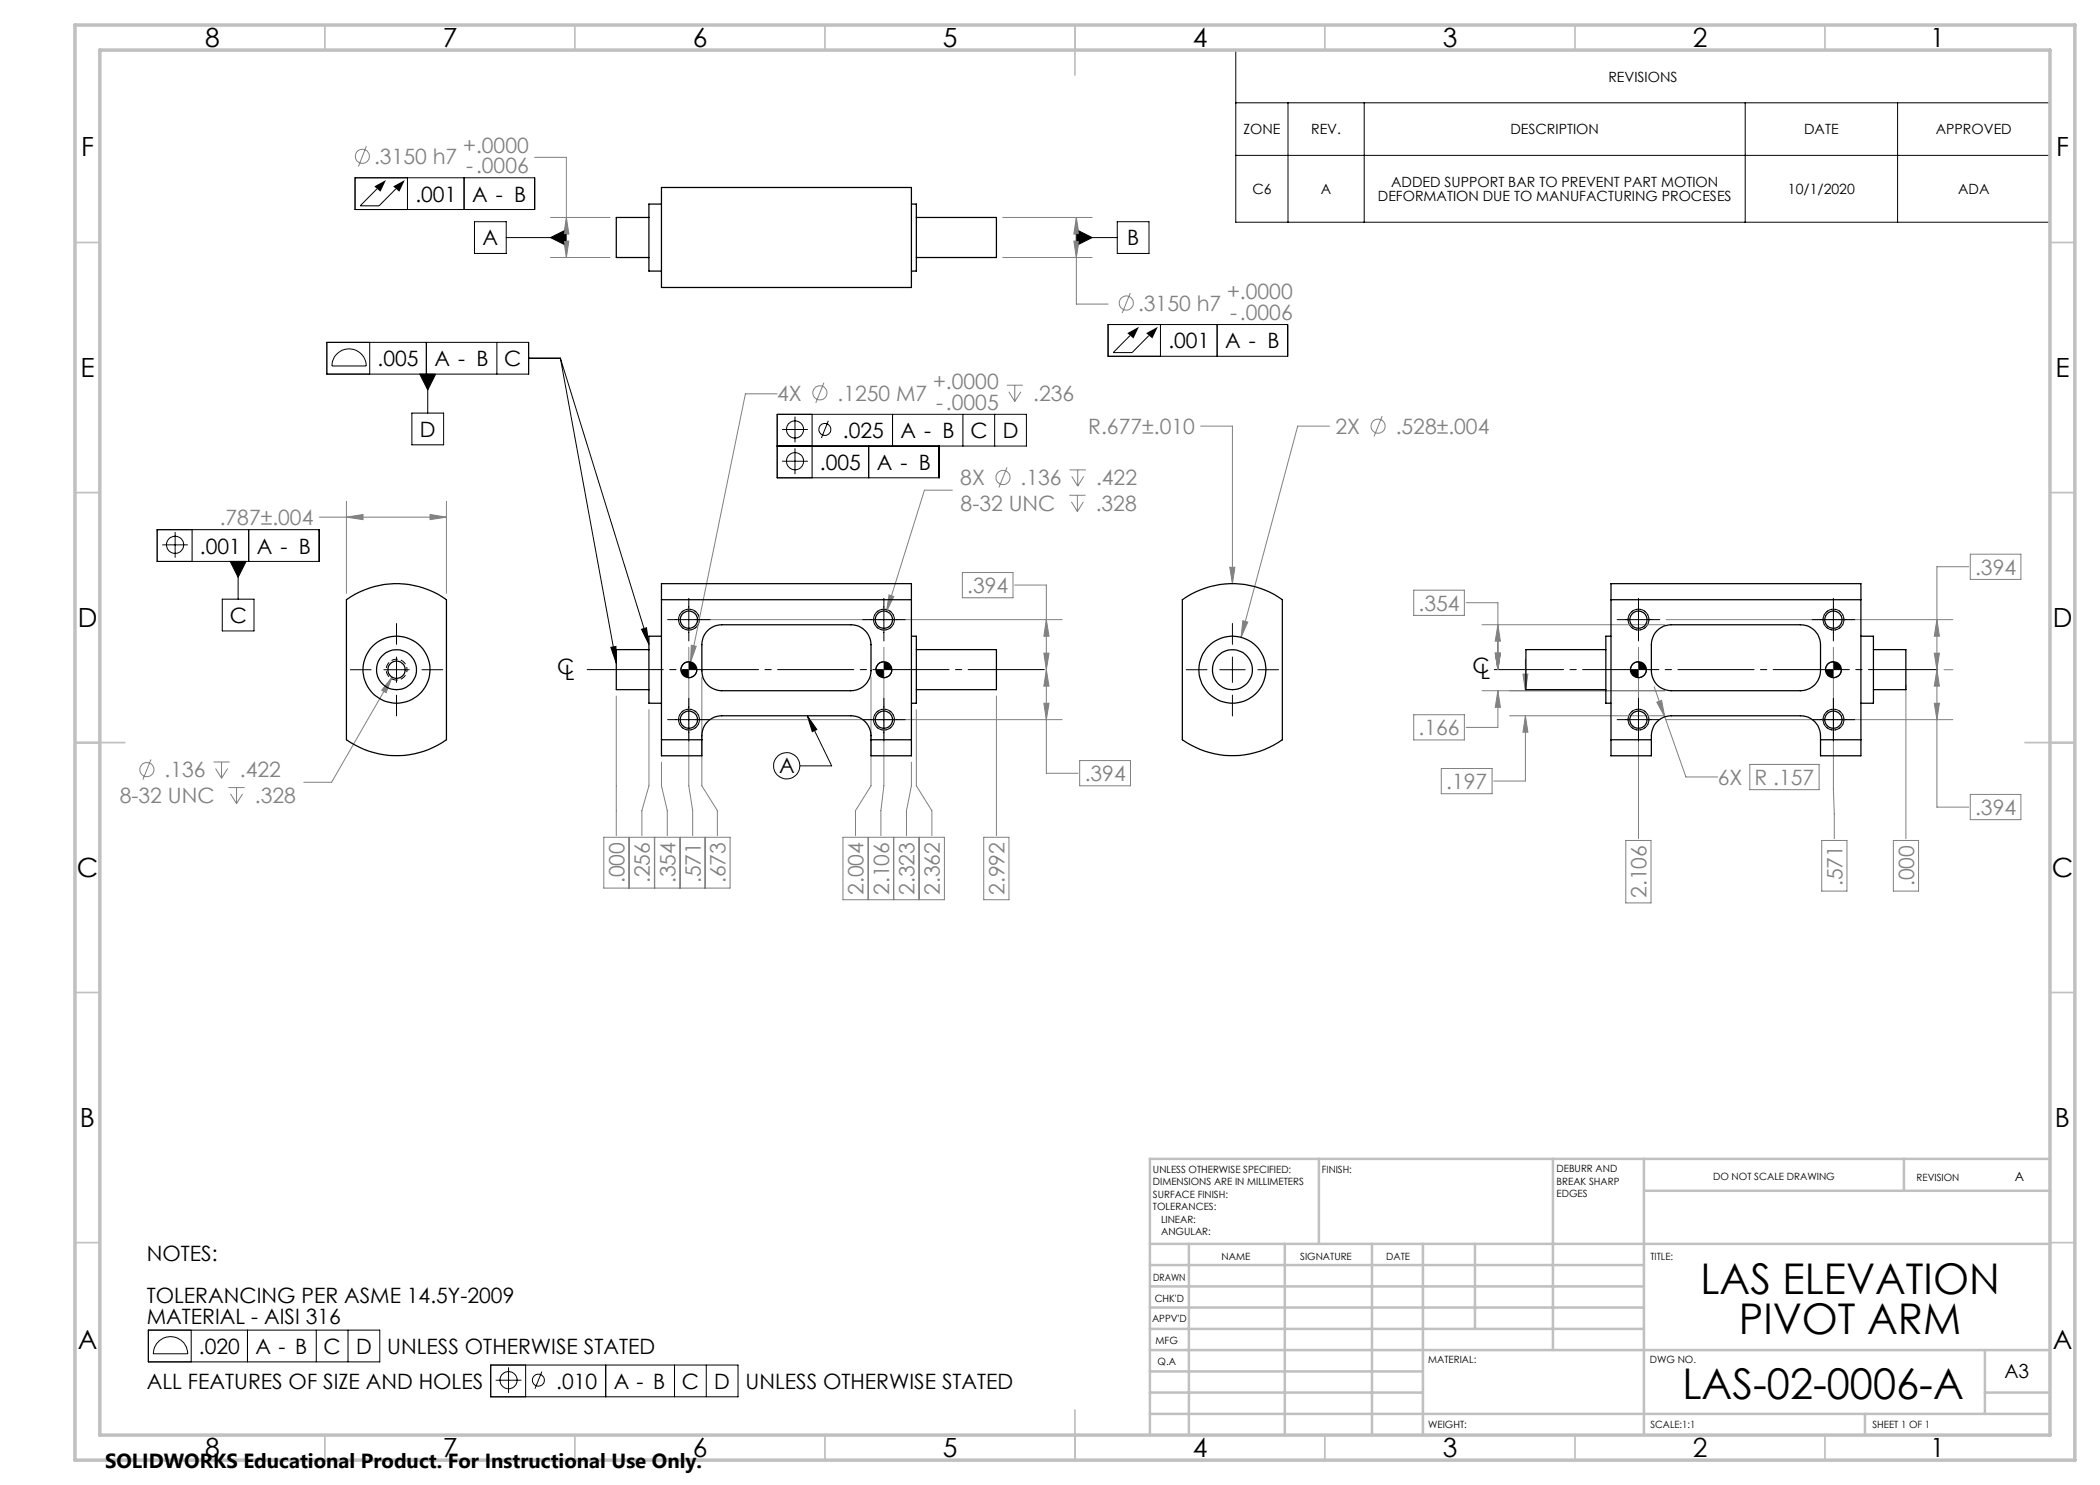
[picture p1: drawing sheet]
<svg xmlns="http://www.w3.org/2000/svg" width="420mm" height="297mm" viewBox="0 0 420 297" stroke-linecap="round" stroke-linejoin="round" font-family="sans-serif">
<g fill="none" stroke="#808080" stroke-width=".2">
<path d="M73.3 29.2l-1.6 4.1M106.9 31.5h6.4v20M110.1 51.5h11.9M110.1 43.5h11.9M112.8 48.2h1l-.5 3.3zM113.3 43.5l.5 3.3h-1zM200.6 51.5h17.8M200.6 43.5h17.8M214.8 48.2h1l-.5 3.3zM215.3 43.5l.5 3.3h-1zM215.3 43.5v17.3h6.3M226.1 58.6l-1.7 4"/>
<path d="M155.4 78.8h-6.3l-11 53.6M164.8 76.5l-1.6 4.1M201.4 77h3.2M201.8 78.3l1.2 2M203 77v3.3M204.2 78.3l-1.2 2M190.5 98h-5.6l-7.6 24.3M201.4 93.5l-1.6 4M213.9 99.1h3.2M213.9 94h3.3M214.3 95.3l1.2 1.9M215.5 99.1v3.2"/>
<path d="M215.5 94v3.2M216.7 95.3l-1.2 1.9M240.1 85.2h6.4v31.5M265.9 85.2h-6.4l-11.3 42.3M276.4 83.2l-1.6 4.1M63.9 103.4h25.4M69.3 103.4l3.3-.5v1zM69.3 100.3v18.4M86 102.9l3.3 .5-3.3 .5zM89.3 100.3v18.4M177.8 119l1 .3-1.5 3zM192.5 114.5h10.1v5.1h-10.1z"/>
<path d="M202.9 117h6.4v37.7h6.3M214.3 100.4l1.2 1.9M216.7 100.4l-1.2 1.9M246 113.4h1l-.5 3.3zM282.8 118h10.1v5.1h-10.1zM393.7 113.3h-6.3v48.1h6.3M394.1 110.8h10.1v5.1h-10.1zM78.4 135.4l-1.2 3.1-.9-.5zM78.4 135.4l-12.1 21.1h-5.6M123.3 139.2v27.9M137.8 129.5v27.7l.7 4.9v5M138.3 129l.9 .3-1.1 3.1z"/>
<path d="M139 123.9h73.4M140.4 135.4v21.8l3.1 4.9v5M174.2 135.4v21.8l-3.1 4.9v5M176.8 129.5v27.7l-.6 4.9v5M199.3 139.2v27.9M208.8 130.6h1l-.5 3.3zM209.3 123.9l.5 3.3h-1zM209.3 133.9l.5 3.3h-1zM248.6 124.1l1 .3-1.4 3.1zM293.2 120.5h6.4v13.4M296.4 125h36.6M296.4 138.1h36.6"/>
<path d="M299 130.6h1.1l-.5 3.3zM299.6 125l.5 3.2h-1.1zM299.6 138.1l.5 3.4h-1.1zM299.6 138.1v7.4h-6.4M304.6 134.8h1l-.5 3.3zM305.1 131.8v6.3M327.7 129.5v38.2M330.8 137.4l2.2 6M333.2 123.9h57.4M366.7 129.5v28.3l.2 9.9M381.2 136.9v30.8M386.9 130.6h1l-.5 3.3z"/>
<path d="M387.4 123.9l.5 3.3h-1zM387.4 133.9l.5 3.3h-1zM388.8 133.9h1.8M30.2 151.9l-1.6 4M42.7 152.4h3.2M43.1 153.7l1.2 1.9M44.3 152.4v3.2M45.5 153.7l-1.2 1.9M45.7 157.5h3.2M46.1 158.8l1.2 1.9M47.3 157.5v3.2M48.5 158.8l-1.2 1.9"/>
<path d="M129.8 141.9v15.3l-1.4 4.9v5M132.3 152.4v4.8l1.2 4.9v5M139 143.9h73.4M182.3 152.4v4.8l-1 4.9v5M183.3 141.9v15.3l3.1 4.9v5M208.8 140.6h1l-.5 3.3zM215.9 152.1h10.2v5.1h-10.2zM282.8 142.9h10.1v5.1h-10.1zM288.3 153.7h10.1v5h-10.1zM301.9 143.2h31.1M305.1 143.2l.5 3.2h-1zM305.1 143.2v13h-6.4"/>
<path d="M331.4 140.4l.9-.3 .7 3.3zM333 143.4l4.2 12h6.3M333.2 143.9h57.4M350 152.9h13.8v5h-13.8zM386.9 140.6h1l-.5 3.3zM394.1 158.9h10.1v5h-10.1zM120.8 167.5h10.1v10.1h-10.1zM125.8 167.5v10.1M131 167.5h15v10.1h-15zM136 167.5v10.1M141 167.5v10.1M141.1 167.5v10.1"/>
<path d="M168.6 167.5h5v12.4h-5zM173.7 167.5h15.2v12.4h-15.2zM178.7 167.5v12.4M178.8 167.5v12.4M183.8 167.5v12.4M196.7 167.5h5.1v12.4h-5.1zM325.2 168.1h5v12.5h-5zM364.3 168.1h5.1v10.1h-5.1zM378.7 168.1h5v10.1h-5z"/>
<circle cx="72.5" cy="31.3" r="1.4"/>
<circle cx="164" cy="78.6" r="1.41"/>
<circle cx="225.3" cy="60.6" r="1.4"/>
<circle cx="200.6" cy="95.5" r="1.4"/>
<circle cx="275.6" cy="85.2" r="1.41"/>
<circle cx="29.4" cy="153.9" r="1.41"/>
</g>
<g fill="none" stroke="#000" stroke-width=".2">
<path d="M247.2 10h162.8v34.4h-162.8zM71 35.6h35.9v6.3h-35.9zM75.4 37.8l-3.4 3.4h3.8l3.4-3.4M81.5 35.6v6.3M92.8 35.6v6.3M247.2 20.6h162.8M247.2 31.1h162.8M257.6 20.6v23.8M272.8 20.6v23.8M349 20.6v23.8M379.5 20.6v23.8M94.9 44.3h6.3v6.4h-6.3z"/>
<path d="M101.2 47.5h12.1M110.1 47.5l3.2-1.6v3.2zM215.3 45.9l3.1 1.6-3.1 1.6zM215.3 47.5h8.1M223.4 44.3h6.4v6.4h-6.4zM65.4 68.5h40.3v6.3h-40.3zM67.2 71a3.4 3.4 0 0 1 3.8-1 3.4 3.4 0 0 1 2.2 3.2h-6.8a3.3 3.3 0 0 1 .8-2.2zM73.9 68.5v6.3M84 74.8h3.1l-1.6 3.2zM85.3 68.5v6.3M85.5 74.8v7.8M99.4 68.5v6.3"/>
<path d="M105.7 71.6h6.4M112.1 71.6l17.7 57.3M112.1 71.6l11.2 61M221.6 64.9h35.9v6.4h-35.9zM226 67.1l-3.4 3.4h3.8l3.4-3.4M232.1 64.9v6.4M243.4 64.9v6.4M82.4 82.6h6.3v6.4h-6.3zM155.4 89.2h49.9v-6.3h-49.9v12.7h32.4v-6.4M156.4 85.9h5.2M156.4 92.2h5.2M159 83.3v5.2"/>
<path d="M159 89.7v5.1M162.4 82.9v12.7M165.7 84.2l-1.4 3.4M173.7 89.2v6.4M178.5 82.9v6.3M192.6 82.9v6.3M198.9 82.9v6.3M31.4 105.9h32.5v6.4h-32.5zM32.5 109h5.1M35 106.4v5.1M38.4 105.9v6.4M44.5 119.8h6.3v6.4h-6.3z"/>
<path d="M46 112.3h3.2l-1.6 3.2zM47.6 112.3v7.5M49.7 105.9v6.4M137.8 119.7v8.5M176.8 119.7v8.5M327.7 119.7v8.5M366.7 119.7v8.5M70.1 133.9h4.1M76.8 133.9h5M79.3 124.7v4.2M79.3 131.4v5.1M79.3 139v4.2"/>
<path d="M84.4 133.9h4.1M122.2 129.5l1-.2 .1 3.3zM128.3 125.9l1-.3 .5 3.3zM133.5 123.9h8.5M137.8 139.7v8.5M137.8 132.4a1.62 1.62 0 0 0-1.6 1.5M139.3 133.9a1.56 1.56 0 0 1-1.5 1.6M172.5 123.9h8.5M176.8 139.7v8.5M176.8 132.4a1.56 1.56 0 0 0-1.6 1.5M178.4 133.9a1.56 1.56 0 0 1-1.6 1.6M237.2 133.9h4.2"/>
<path d="M243.9 133.9h5.1M246.5 124.7v4.2M246.5 131.4v5.1M246.5 139v4.2M251.6 133.9h4.1M323.4 123.9h8.6M327.7 132.4a1.56 1.56 0 0 0-1.6 1.5M327.7 139.7v8.5M329.3 133.9a1.62 1.62 0 0 1-1.6 1.6M362.4 123.9h8.5M366.7 132.4a1.56 1.56 0 0 0-1.6 1.5M366.7 139.7v8.5"/>
<path d="M368.3 133.9a1.56 1.56 0 0 1-1.6 1.6M133.5 143.9h8.5M161.5 143.2l4.8 10h-6.3M161.5 143.2l1.9 2.7-.9 .4zM172.5 143.9h8.5M323.4 143.9h8.6M362.4 143.9h8.5M29.7 266h46.3v6.4h-46.3zM31.5 268.6a3.4 3.4 0 0 1 3.8-1.1 3.4 3.4 0 0 1 2.2 3.3h-6.8v-.3a3.1 3.1 0 0 1 .8-1.9zM38.2 266v6.4M49.5 266v6.4M63.3 266v6.4"/>
<path d="M69.6 266v6.4M98.1 273h49.5v6.4h-49.5zM99.1 276h5.2M101.7 273.5v5.1M105.1 273v6.4M108.4 274.3l-1.4 3.4M121.1 273v6.4M134.9 273v6.4M141.3 273v6.4"/>
<circle cx="159" cy="92.2" r="1.72"/>
<circle cx="159" cy="85.9" r="1.72"/>
<circle cx="165" cy="85.9" r="1.2"/>
<circle cx="35" cy="109" r="1.71"/>
<circle cx="157.3" cy="153.1" r="2.62"/>
<circle cx="101.7" cy="276" r="1.72"/>
<circle cx="107.7" cy="276" r="1.2"/>
</g>
<g fill="#000">
<path d="M74.9 37.3l1.2 1 1.1-2.3zM78.6 37.3l1.3 1 1.1-2.3z"/>
<path d="M215.3 45.9v3.2l3.1-1.6zM110.1 47.5l3.2-1.6v3.2z"/>
<path d="M225.5 66.6l1.2 1.1 1.1-2.3zM229.2 66.6l1.3 1.1 1.1-2.3z"/>
</g>
<g fill="none" stroke="#000" stroke-width=".2" stroke-dasharray="1.3 .6" stroke-dashoffset=".8" stroke-linecap="butt">
<path d="M81.4 133.9a2.08 2.08 0 0 1-3.1 1.9 2.08 2.08 0 0 1-.1-3.6 2.08 2.08 0 0 1 3.2 1.5v.2M137.8 121.8a2.08 2.08 0 0 0-1.8 3.1 2.08 2.08 0 0 0 3.5 .2 2.08 2.08 0 0 0-1.5-3.3h-.2M137.8 126a2.08 2.08 0 0 1-1.8-3.1 2.08 2.08 0 0 1 3.5-.1 2.08 2.08 0 0 1-1.5 3.2h-.2M176.8 121.8a2.08 2.08 0 0 0-1.8 3.1 2.08 2.08 0 0 0 3.5 .2 2.08 2.08 0 0 0-1.5-3.3h-.2M176.8 126a2.08 2.08 0 0 1-1.8-3.1 2.08 2.08 0 0 1 3.5-.1 2.08 2.08 0 0 1-1.5 3.2h-.2M327.7 121.8a2.08 2.08 0 0 1 1.8 3.1 2.08 2.08 0 0 1-3.5 .2 2.08 2.08 0 0 1 1.5-3.3h.2M327.7 126a2.08 2.08 0 0 0 1.8-3.1 2.08 2.08 0 0 0-3.5-.1 2.08 2.08 0 0 0 1.5 3.2h.2M366.7 121.8a2.08 2.08 0 0 1 1.8 3.1 2.08 2.08 0 0 1-3.5 .2 2.08 2.08 0 0 1 1.5-3.3h.2M366.7 126a2.08 2.08 0 0 0 1.8-3.1 2.08 2.08 0 0 0-3.5-.1 2.08 2.08 0 0 0 1.5 3.2h.2M137.8 141.8a2.08 2.08 0 0 0-1.8 3.1 2.08 2.08 0 0 0 3.5 .2 2.08 2.08 0 0 0-1.5-3.3h-.2M137.8 146a2.08 2.08 0 0 1-1.8-3.1 2.08 2.08 0 0 1 3.5-.1 2.08 2.08 0 0 1-1.5 3.2h-.2M176.8 141.8a2.08 2.08 0 0 0-1.8 3.1 2.08 2.08 0 0 0 3.5 .2 2.08 2.08 0 0 0-1.5-3.3h-.2"/>
<path d="M176.8 146a2.08 2.08 0 0 1-1.8-3.1 2.08 2.08 0 0 1 3.5-.1 2.08 2.08 0 0 1-1.5 3.2h-.2M327.7 141.8a2.08 2.08 0 0 1 1.8 3.1 2.08 2.08 0 0 1-3.5 .2 2.08 2.08 0 0 1 1.5-3.3h.2M327.7 146a2.08 2.08 0 0 0 1.8-3.1 2.08 2.08 0 0 0-3.5-.1 2.08 2.08 0 0 0 1.5 3.2h.2M366.7 141.8a2.08 2.08 0 0 1 1.8 3.1 2.08 2.08 0 0 1-3.5 .2 2.08 2.08 0 0 1 1.5-3.3h.2M366.7 146a2.08 2.08 0 0 0 1.8-3.1 2.08 2.08 0 0 0-3.5-.1 2.08 2.08 0 0 0 1.5 3.2h.2"/>
</g>
<path d="M209.3 133.9h-92.4" fill="none" stroke="#000" stroke-width=".2" stroke-dasharray="15.2 1.3 1.3 1.3" stroke-dashoffset="-.5"/>
<path d="M387.5 133.9h-88.7" fill="none" stroke="#000" stroke-width=".2" stroke-dasharray="15.2 1.3 1.3 1.3" stroke-dashoffset="1.4"/>
<g fill="none" stroke="#c0c0c0" stroke-width=".35">
<path d="M65 5v5M115 5v5M165 5v5M215 5v10M265 5v5M315 5v5M365 5v5M15 48.5h5M410 48.5h5M15 98.5h5M410 98.5h5M15 148.5h10"/>
<path d="M405 148.5h10M15 198.5h5M410 198.5h5M15 248.5h5M410 248.5h5M65 287v5M115 287v5M165 287v5M215 282v10M265 287v5M315 287v5M365 287v5"/>
</g>
<g fill="none" stroke="#c0c0c0" stroke-width=".5">
<path d="M263.8 231.8v17M310.6 231.8v38.2M328.8 231.8v55.2M328.8 238.2h81.2M380.8 231.8v6.4M410 231.8h-180v55.2M230 248.8h180M230 257.3h98.8M230 253h98.8M237.8 248.8v38.2M257 248.8v38.2M274.4 248.8v38.2"/>
<path d="M284.6 248.8v38.2M295 248.8v17M230 265.8h98.8M230 261.5h98.8M230 278.5h54.6M230 274.3h54.6M230 270h180M397 278.5h13M397 270v12.8M230 282.8h180M373 282.8v4.2"/>
</g>
<path d="M15 5h400v287h-400zM20 10h390v277h-390z" fill="none" stroke="#c0c0c0" stroke-width=".7"/>
<path d="M138.3 129l-.2 3.4 1.1-3.1zM177.8 119l-.5 3.3 1.5-3zM208.8 130.6h1l-.5 3.3zM209.3 123.9l.5 3.3h-1zM208.8 140.6h1l-.5 3.3zM209.3 133.9l.5 3.3h-1zM246 113.4l.5 3.3 .5-3.3zM248.6 124.1l-.4 3.4 1.4-3.1zM112.8 48.2h1l-.5 3.3zM113.3 43.5l.5 3.3h-1zM214.8 48.2h1l-.5 3.3zM215.3 43.5l.5 3.3h-1zM386.9 130.6h1l-.5 3.3zM387.4 123.9l.5 3.3h-1zM386.9 140.6h1l-.5 3.3zM387.4 133.9l.5 3.3h-1zM299.6 125l.5 3.2h-1.1zM299 130.6h1.1l-.5 3.3zM299.6 138.1l.5 3.4h-1.1zM299 130.6h1.1l-.5 3.3zM305.1 143.2l.5 3.2h-1zM304.6 134.8h1l-.5 3.3zM331.4 140.4l1.6 3-.7-3.3zM69.3 103.4l3.3-.5v1zM86 102.9l3.3 .5-3.3 .5zM78.4 135.4l-2.1 2.6 .9 .5z" fill="#808080"/>
<path d="M161.5 143.2l1.9 2.7-.9 .4zM128.3 125.9l1-.3 .5 3.3zM122.2 129.5l1-.2 .1 3.3zM84 74.8l1.5 3.2 1.6-3.2zM136.2 133.9a1.62 1.62 0 0 0 1.6 1.6v-1.6zM137.8 132.4v1.5h1.5a1.56 1.56 0 0 0-1.5-1.5zM175.2 133.9a1.56 1.56 0 0 0 1.6 1.6v-1.6zM176.8 132.4v1.5h1.6a1.56 1.56 0 0 0-1.6-1.5zM365.1 133.9a1.56 1.56 0 0 0 1.6 1.6v-1.6zM366.7 132.4v1.5h1.6a1.56 1.56 0 0 0-1.6-1.5zM326.1 133.9a1.56 1.56 0 0 0 1.6 1.6v-1.6zM327.7 132.4v1.5h1.6a1.62 1.62 0 0 0-1.6-1.5zM46 112.3l1.6 3.2 1.6-3.2z" fill="#000"/>
<g fill="none" stroke="#000" stroke-width=".25">
<path d="M132.3 37.5h50v20h-50zM129.8 43.5h-6.5v8h6.5M132.3 40.8h-2.5v13.4h2.5M182.3 40.8h1v13.4h-1M183.3 43.5h16v8h-16M69.3 119.9a17.2 17.2 0 0 1 20 0v28.1a17.3 17.3 0 0 1-20 0zM132.3 119.9v-3.2h50v3.2M132.3 119.9v28.1M132.3 119.9h50M182.3 119.9v28.1M236.5 119.9a17.2 17.2 0 0 1 20 0v28.1a17.3 17.3 0 0 1-20 0zM322.2 119.9v-3.2h50v3.2"/>
<path d="M322.2 119.9h50M322.2 119.9v28.1M372.2 119.9v28.1M129.8 129.9h-6.5v8h6.5M132.3 127.2h-2.5v13.4h2.5M141.5 126.1l1.3-.9 1.6-.2h25.8a4 4 0 0 1 4 3.9v5.3a4 4 0 0 1-4 3.9h-25.8a4 4 0 0 1-4-3.9v-5.3l.1-1a3.6 3.6 0 0 1 1-1.8zM182.3 127.2h1v13.4h-1M183.3 129.9h16v8h-16M321.2 129.9h-16v8h16M322.2 127.2h-1v13.4h1M331.4 126.1l.4-.3a3.9 3.9 0 0 1 2.5-.8h25.8a4 4 0 0 1 4 3.9v5.3a4 4 0 0 1-4 3.9h-25.8a4 4 0 0 1-4-3.9v-5.3l.1-1a3.6 3.6 0 0 1 1-1.8zM372.2 127.2h2.5v13.4h-2.5"/>
<path d="M374.7 129.9h6.5v8h-6.5M132.3 148v3.2h8.1v-3.2M132.3 148h8.1M140.4 148a4.1 4.1 0 0 1 4-4.8h25.8a4.1 4.1 0 0 1 4 4.8M174.2 148v3.2h8.1v-3.2M174.2 148h8.1M322.2 148v3.2h8.1v-3.2M322.2 148h8.1M330.3 148a4.1 4.1 0 0 1 4-4.8h25.8a4.1 4.1 0 0 1 4 4.8M364.1 148v3.2h8.1v-3.2M364.1 148h8.1"/>
<circle cx="79.3" cy="133.9" r="1.73"/>
<circle cx="79.3" cy="134" r="6.7"/>
<circle cx="79.3" cy="133.9" r="4"/>
<circle cx="137.8" cy="123.9" r="1.72"/>
<circle cx="137.8" cy="133.9" r="1.59"/>
<circle cx="176.8" cy="123.9" r="1.72"/>
<circle cx="176.8" cy="133.9" r="1.59"/>
<circle cx="246.5" cy="133.9" r="6.7"/>
<circle cx="246.5" cy="133.9" r="4"/>
<circle cx="327.7" cy="133.9" r="1.59"/>
<circle cx="327.7" cy="123.9" r="1.73"/>
<circle cx="366.7" cy="123.9" r="1.73"/>
<circle cx="366.7" cy="133.9" r="1.59"/>
<circle cx="137.8" cy="143.9" r="1.73"/>
<circle cx="176.8" cy="143.9" r="1.73"/>
<circle cx="327.7" cy="143.9" r="1.73"/>
<circle cx="366.7" cy="143.9" r="1.73"/>
</g>
<g font-size="8.5">
<text x="340.1" y="258.8">LAS ELEVATION</text>
<text x="347.8" y="266.9">PIVOT ARM</text>
<text x="336.5" y="279.7">LAS-02-0006-A</text>
</g>
<g font-size="5.3">
<text x="41" y="9.5">8</text>
<text x="88.5" y="9.5">7</text>
<text x="138.5" y="9.5">6</text>
<text x="188.5" y="9.5">5</text>
<text x="238.5" y="9.5">4</text>
<text x="288.5" y="9.5">3</text>
<text x="338.5" y="9.5">2</text>
<text x="386" y="9.5">1</text>
<text x="16.2" y="31.2">F</text>
<text x="411.2" y="31.2">F</text>
<text x="16.1" y="75.5">E</text>
<text x="411.1" y="75.5">E</text>
<text x="15.5" y="125.5">D</text>
<text x="410.5" y="125.5">D</text>
<text x="15.4" y="175.5">C</text>
<text x="410.4" y="175.5">C</text>
<text x="16" y="225.5">B</text>
<text x="411" y="225.5">B</text>
<text x="15.5" y="269.8">A</text>
<text x="410.5" y="269.8">A</text>
<text x="41" y="291.5">8</text>
<text x="88.5" y="291.5">7</text>
<text x="138.5" y="291.5">6</text>
<text x="188.5" y="291.5">5</text>
<text x="238.5" y="291.5">4</text>
<text x="288.5" y="291.5">3</text>
<text x="338.5" y="291.5">2</text>
<text x="386" y="291.5">1</text>
</g>
<g font-size="4.2" fill="#808080">
<text x="74.8" y="32.8">.3150 h7</text>
<text x="92.6" y="30.5">+.0000</text>
<text x="93.2" y="34.6">-.0006</text>
<text x="245.4" y="59.9">+.0000</text>
<text x="227.6" y="62.1">.3150 h7</text>
<text x="246" y="64">-.0006</text>
<text x="186.6" y="77.8">+.0000</text>
<text x="155.4" y="80.1">4X</text>
<text x="167.5" y="80.1">.1250 M7</text>
<text x="187.2" y="81.9">-.0005</text>
<text x="206.6" y="80.1">.236</text>
<text x="217.7" y="86.8">R.677±.010</text>
<text x="267.1" y="86.8">2X</text>
<text x="279.1" y="86.8">.528±.004</text>
<text x="192.1" y="97">8X</text>
<text x="204.1" y="97">.136</text>
<text x="219.2" y="97">.422</text>
<text x="43.9" y="105">.787±.004</text>
<text x="192.1" y="102.1">8-32 UNC</text>
<text x="219.1" y="102.1">.328</text>
<text x="193.4" y="118.6">.394</text>
<text x="395" y="114.9">.394</text>
<text x="283.7" y="122.1">.354</text>
<text x="283.7" y="147.1">.166</text>
<text x="32.9" y="155.5">.136</text>
<text x="48" y="155.5">.422</text>
<text x="24" y="160.5">8-32 UNC</text>
<text x="51" y="160.5">.328</text>
<text x="216.9" y="156.2">.394</text>
<text x="289.2" y="157.8">.197</text>
<text x="343.5" y="157">6X</text>
<text x="350.9" y="157">R .157</text>
<text x="395" y="163">.394</text>
<text x="124.9" y="176.6" transform="rotate(-90 124.9 176.6)">.000</text>
<text x="130" y="176.6" transform="rotate(-90 130 176.6)">.256</text>
<text x="135.1" y="176.6" transform="rotate(-90 135.1 176.6)">.354</text>
<text x="140.2" y="176.6" transform="rotate(-90 140.2 176.6)">.571</text>
<text x="145.1" y="176.6" transform="rotate(-90 145.1 176.6)">.673</text>
<text x="172.7" y="179" transform="rotate(-90 172.7 179)">2.004</text>
<text x="177.8" y="179" transform="rotate(-90 177.8 179)">2.106</text>
<text x="182.9" y="179" transform="rotate(-90 182.9 179)">2.323</text>
<text x="188" y="179" transform="rotate(-90 188 179)">2.362</text>
<text x="200.9" y="179" transform="rotate(-90 200.9 179)">2.992</text>
<text x="329.3" y="179.6" transform="rotate(-90 329.3 179.6)">2.106</text>
<text x="368.5" y="177.2" transform="rotate(-90 368.5 177.2)">.571</text>
<text x="382.8" y="177.2" transform="rotate(-90 382.8 177.2)">.000</text>
</g>
<g font-size="4.2">
<text x="83.1" y="40.3">.001</text>
<text x="94.5" y="40.3">A - B</text>
<text x="96.5" y="49.1">A</text>
<text x="225.4" y="49.1">B</text>
<text x="233.7" y="69.7">.001</text>
<text x="245.1" y="69.7">A - B</text>
<text x="75.5" y="73.2">.005</text>
<text x="86.9" y="73.2">A - B</text>
<text x="100.8" y="73.2">C</text>
<text x="84" y="87.4">D</text>
<text x="168.6" y="87.6">.025</text>
<text x="180.1" y="87.6">A - B</text>
<text x="194.1" y="87.6">C</text>
<text x="200.6" y="87.6">D</text>
<text x="164" y="94">.005</text>
<text x="175.4" y="94">A - B</text>
<text x="40" y="110.7">.001</text>
<text x="51.4" y="110.7">A - B</text>
<text x="45.9" y="124.6">C</text>
<text x="111.4" y="134.8">C</text>
<text x="113" y="136">L</text>
<text x="294.5" y="134.5">C</text>
<text x="296.1" y="135.7">L</text>
<text x="155.8" y="154.6">A</text>
<text x="29.4" y="252.3">NOTES:</text>
<text x="29.4" y="260.6">TOLERANCING PER ASME 14.5Y-2009</text>
<text x="29.4" y="264.8">MATERIAL - AISI 316</text>
<text x="39.8" y="270.8">.020</text>
<text x="51.1" y="270.8">A - B</text>
<text x="64.7" y="270.8">C</text>
<text x="71.2" y="270.8">D</text>
<text x="77.5" y="270.8">UNLESS OTHERWISE STATED</text>
<text x="29.4" y="277.8">ALL FEATURES OF SIZE AND HOLES</text>
<text x="111.3" y="277.8">.010</text>
<text x="122.8" y="277.8">A - B</text>
<text x="136.4" y="277.8">C</text>
<text x="142.9" y="277.8">D</text>
<text x="149.1" y="277.8">UNLESS OTHERWISE STATED</text>
</g>
<text font-size="4.1" x="21" y="293.7">SOLIDWORKS Educational Product. For Instructional Use Only.</text>
<text font-size="3.9" x="400.9" y="275.5">A3</text>
<g font-size="2.8">
<text x="321.7" y="16.3">REVISIONS</text>
<text x="248.7" y="26.9">ZONE</text>
<text x="262.2" y="26.9">REV.</text>
<text x="302.1" y="26.9">DESCRIPTION</text>
<text x="360.8" y="26.9">DATE</text>
<text x="387.2" y="26.9">APPROVED</text>
<text x="250.5" y="38.8">C6</text>
<text x="264.2" y="38.8">A</text>
<text x="275.6" y="40.2">DEFORMATION DUE TO MANUFACTURING PROCESES</text>
<text x="278.2" y="37.4">ADDED SUPPORT BAR TO PREVENT PART MOTION</text>
<text x="357.6" y="38.8">10/1/2020</text>
<text x="391.6" y="38.8">ADA</text>
</g>
<text font-size="2.5" x="402.9" y="236.1">A</text>
<g font-size="2">
<text x="230.6" y="234.6">UNLESS OTHERWISE SPECIFIED:</text>
<text x="230.6" y="237.1">DIMENSIONS ARE IN MILLIMETERS</text>
<text x="230.6" y="239.6">SURFACE FINISH:</text>
<text x="264.4" y="234.6">FINISH:</text>
<text x="311.3" y="234.5">DEBURR AND</text>
<text x="311.3" y="237">BREAK SHARP</text>
<text x="311.3" y="239.5">EDGES</text>
<text x="342.6" y="236">DO NOT SCALE DRAWING</text>
<text x="383.3" y="236.2">REVISION</text>
<text x="230.6" y="242.1">TOLERANCES:</text>
<text x="232.2" y="244.6">LINEAR:</text>
<text x="232.2" y="247.1">ANGULAR:</text>
<text x="244.3" y="252">NAME</text>
<text x="260" y="251.9">SIGNATURE</text>
<text x="277.2" y="251.9">DATE</text>
<text x="330.1" y="251.9">TITLE:</text>
<text x="230.6" y="256.1">DRAWN</text>
<text x="230.9" y="260.3">CHK'D</text>
<text x="230.4" y="264.4">APPV'D</text>
<text x="231.1" y="268.8">MFG</text>
<text x="231.5" y="273">Q.A</text>
<text x="285.6" y="272.5">MATERIAL:</text>
<text x="330" y="272.5">DWG NO.</text>
<text x="285.6" y="285.5">WEIGHT:</text>
<text x="330.1" y="285.6">SCALE:1:1</text>
<text x="374.5" y="285.6">SHEET 1 OF 1</text>
</g>
</svg>
